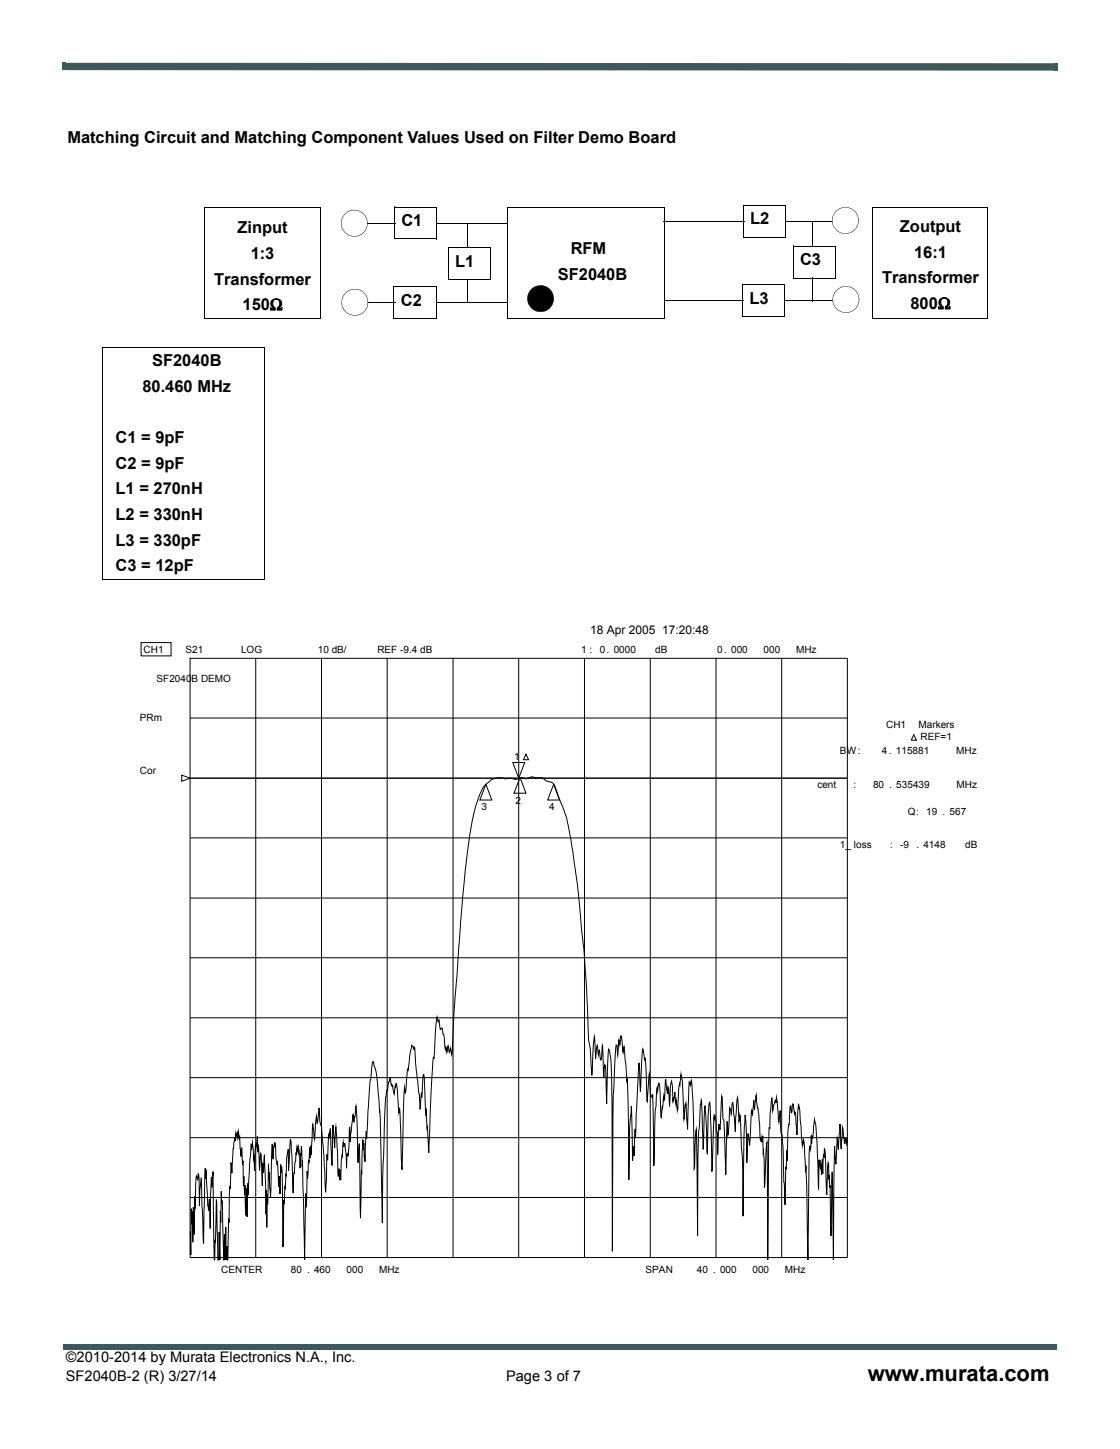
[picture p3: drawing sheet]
<svg xmlns="http://www.w3.org/2000/svg" width="216mm" height="279mm" viewBox="0 0 216 279" stroke-linecap="round" stroke-linejoin="round" font-family="sans-serif">
<g fill="#3d5959">
<path d="M12 12.1h.7v1.4h-.7z"/>
<path d="M203.2 12.2h.7v1.4h-.7z"/>
<path d="M12.7 12.1l190.5 .1v1.4l-190.5-.1z"/>
<path d="M12.2 259.2h.5v1.1h-.5z"/>
<path d="M12.7 259.2h191v1.1h-191z"/>
</g>
<g fill="#fff">
<path d="M12.8 109.6h190.3v148.4h-190.3z"/>
<path d="M13 109.8h190.1v148h-190.1z"/>
</g>
<path d="M203.2 109.8h-190.2v148h190.2" fill="none" stroke="#fff" stroke-width=".19"/>
<g fill="none" stroke="#000" stroke-width=".19">
<path d="M27.2 123.9h5.8v2.6h-5.8zM36.6 126.9h126.7v115.6h-126.7zM36.6 138.5h126.7M49.3 126.9v115.6M62 126.9v115.6M74.6 126.9v115.6M87.3 126.9v115.6M100 126.9v115.6M112.7 126.9v115.6M125.3 126.9v115.6M138 126.9v115.6M150.7 126.9v115.6"/>
<path d="M35 149.5l1.6 .6h126.7h-126.7l-1.6 .5zM93.7 151.2l1.1 3.1h-2.3zM98.8 147h2.4l-1.2 3.1zM100.2 149.9l1.2 3.1h-2.3zM101.4 145.4l.5 1.1h-1zM106.7 151.2l1.2 3.1h-2.3zM176.1 141.7l.6 1h-1zM36.6 173.2h126.7M36.6 161.6h126.7M36.6 196.3h126.7M36.6 184.7h126.7M36.6 219.4h126.7"/>
<path d="M36.6 207.8h126.7M36.6 230.9h126.7M163.3 220.4v-.9l-.1 1-.3-1-.1 1-.4-3.2-.2 4.3-.3-4.9-.3 4.9-.2-2.1-.3 5-.2-3.5-.2 22-.3-17-.2 12.3-.2-9.7-.1 .5-.2-4.6-.1-.3-.2 6.2-.3-8.2-.2-.7-.1 1.8v-.8l-.1 1.1-.1 2.8-.1-2.9-.1 3-.1-1.7-.1 .3-.1-1.5-.1 .8-.1-.8-.1 5.7a126.4 126.4 0 0 0-.6-12.8l-.2-.6-.3 3.4-.1 .1-.1-.2v1.4l-.1-1.6-.1 2-.1 .6-.1-.6-.1 1.2-.3 20.8-.3-18.2-.1 1.2-.2-5.1-.2-1.2-.2 1.2-.5-6.8-.3-1.2-.3 5.9-.2-3.8-.2-.6-.1 .4-.2-1.8-.1-.1-.1 .2-.1 1.5-.2-1.3-.1 .2-.2 3.4-.2 1.3-.2 5.7v-2.2l-.1 3.6-.1-.2-.2 7.2-.4-11.3-.1-2.1-.3-.5-.1-4.3-.3 2.2-.4-4.7-.1 1.1-.1-.6-.4 1-.2 1.1-.1-2.4-.3 2.7-.3 6-.2 22.5-.2-22.7-.4 8.7-.1-5.4-.1-1.4-.1 .5-.1-3.6v.6l-.1-.5-.1 .9-.2-.6v.3l-.1-.7-.2-4.4-.4-1.6-.1-1.9-.3 2.8-.2-1.8-.2 2.9-.2-1-.1 .2-.3 6.6-.3-2.3-.2 5.6-.1-5.3-.3-3.9-.2 4.7-.2 14.8-.1-11.6-.4-7.5-.1-.4-.1 1.2-.3-4.6-.4 3.8v2.9l-.5-5.7-.4 2.3-.1-1.1-.2-.2-.3 5.3-.1-2.7-.3 10.3-.3-9-.1-1.5-.1-.2-.3-4.5-.3 6.4-.1-.2-.1 .3v-1.1l-.3 6v-4.4l-.2-.2-.1-1.9-.2-1.1-.1 .7-.1-.3-.4 10.4-.1-8-.2-4.5-.1-.8a29.3 29.3 0 0 0-.4 6.4v3.6l-.5-9.4-.3 8.4-.4-9.4-.2 .8-.4 7.1-.1 18.2-.3-20.5a37.4 37.4 0 0 0-.3 7.2l-.1 .3-.1-10.1-.3-6.4-.1-.4-.2 .9-.1-.5-.1 .2v-.3l-.4 9.1-.3-4.9-.2 .8-.2 2.1-.3-7.5-.2-1.1-.2 2-.1-.2-.1 .5-.3 4.7-.3-2v.5l-.2-2.1-.2 1.6-.1-.3-.1 .3-.1-2.9-.1-.9-.3 1.1-.1 3.8-.2-3.1-.1-.3-.1 1v-1l-.1 .4-.3-2.1-.2 3.7-.1 .2v-.8l-.5 4.2-.3-6.1-.2-.5-.2 1.4-.1-.6-.1 .3-.2 3.4-.1 .7-.3 10.7-.2-13.7-.1 .4-.1-.2-.2 .1-.2-4.5-.4 5.5-.3-7.5-.1-.7-.2 .2-.3-2.1-.5 8.2-.2-5.5-.1 .1-.6 14.2-.1-1.6-.1 5.2-.2-1.9-.2 2.8-.2-10.5-.3 4.3-.2 9.9-.2-17.9-.6-7.3-.1-.5-.2 1.1-.3-3-.2-.2-.1 1.7-.2-.9-.2 2.9-.2-1.9h-.1l-.1 .5-.5 9.2-.2 30.1-.1-33.7a21.9 21.9 0 0 0-.4-5l-.2-.3-.2 3.9-.2 6.7-.2-7.4-.1 .2-.1-.3-.1 2.4-.2-6.3-.3 2.8h-.1l-.3-1.8-.1 .9-.3-1.8-.3 2.6-.2-4.3-.3 2.1-.2 5.4-.3-5.3-.3-1.2a307.6 307.6 0 0 0-1.7-25.3l-.5-5.4-1.4-9.1a37.8 37.8 0 0 0-2.6-8.6l-.2-.5a1.66 1.66 0 0 0-1.6-1.4h-.2a2.35 2.35 0 0 0-2.1-.7 1.48 1.48 0 0 0-1.5 .2h-.5a1.46 1.46 0 0 0-1.7 .2l-.9-.2-.9 .1-.9-.2-1.1 .1a4.2 4.2 0 0 0-2.6 1.8l-1.3 3.1-.7 2.8-.5 3.2-.9 6.8-.9 9.6-1.3 17.3-.3 8.4-.1 .3-.3-1.3-.2 .8-.2-1.2-.3 1.2-.1-.9-.1 .4-.1-.1-.1-2-.4-2-.2-.1-.2 .3v-.1l-.3-1.7-.1 .3-.3-.9-.2 2.1-.3 5.8h-.2l-.1 .7-.7 17.6-.5-8.5-.1 1.4-.1-.9-.3-7.1-.2 .5-.2 3.9-.1-.9-.2 3.2-.2-2.8-.6-5.4-.2-3.5-.1-.2-.1 .3-.1-.4-.3-.3-.4 1.9-.3 2.8-.1-.2-.1 .3-.3 4.1-.1 .2-.1-1.1-.1 1-.4 15-.4-11-.1-1-.1 1-.3-4.9-.2-.8-.2 .7v-.1l-.2 1.4-.3-1.6-.1 .2-.1-.4-.1 .2v-.3l-.2-1.1-.1 .2-.2 .6-.2 1.5h-.1l-.1 .4-.2 2.4-.5 14.5-.1 8.3-.4-20.3-.5-5.8a9.7 9.7 0 0 0-.7-4.2l-.2-.8-.1 .1-.3 3.2a7.4 7.4 0 0 0-.3 2.9l-.5 8.7-.1-1.5-.1 1.2-.1 4.7-.3-3.6v.7l-.1-1.4-.2 2-.3 13.2-.2-14.4-.2 1.1-.1 2.6-.4-10.9-.1 1.9-.1 .3-.1-.1-.1 1-.1-1.5-.1 .2-.5 5-.1-2.7v.2l-.1 3.6-.2 1.7v-.5l-.2 .3-.1 2.6-.1-2.6-.2-2.2-.2 .6-.1-.8-.2 2.6-.1-.1-.1 1-.1 3.8-.1-1.7-.1-.2v1.9l-.2-2.2-.1 1.4-.1-.8v-4l-.4-4.7-.2 4-.3-4.4-.2 7.8-.4-7-.1 1.3v-.4l-.1 .6-.1-.2-.1 4.7-.2-1-.2 7.2-.5-8.9-.3-4-.2-.1-.1-.6-.2-2.7-.3 3-.2-1.4-.1 .4-.3 4.1-.3-3-.1 .2-.2 5.8-.1-1.8-.1 2.4v-2.1l-.2 2.8-.1-.2-.1 .3-.1 3.2-.1-1.5-.2 7v-2.7l-.1 2.2-.2 10.7-.4-19.2v1.2l-.2-4-.3 4.3v-2.7l-.2-.9-.1 .6-.1-1.3-.1 .8-.1-.4-.1 1.2-.1-.2v1.6l-.2 .2-.1 2v-.1l-.1 .7-.1 3.3-.2-7.6-.3-2.8-.4 6.1v-4.2l-.4 1.8-.4 8.8-.1-.8-.2 9.1-.1-14.8-.1-.8-.1 1.2-.1-1.6-.1 5.7-.2-3.4-.1 2.1-.2-5-.1 .8a14.8 14.8 0 0 1-.3-4.3l-.1 .8-.1-.9v.7l-.2 .3-.1 2.2-.1-2.9-.3 10.2-.3-4.8-.1 1.4v-3l-.2 7.8-.1-1.8-.1 6.3v-7.2l-.1 4.7-.3-11.5-.2 3.4-.2-1.7v4.2l-.3-6-.1-.2-.2 3.3-.2-4.7v-.2l-.1 1.4-.1-3.1-.2 2-.1-.3-.1 .3-.1 4.6-.1-2.6-.1 .4-.2-3.2-.2 1.4-.1-1.1-.6 9.9-.1-2.3-.1 6.4v-5.5l-.3 5.2-.1-5.8v1.9l-.2-3.6-.1 1.9-.1-4.9v.8l-.2-3.3-.1 1.7-.3-3.7-.1 .3-.1-1.4-.2 1.1-.1-.8v.6l-.2-.6-.1 1.5-.1-.7-.2 .9-.4 6-.2-2-.1 5-.1-.5-.1 1.5-.3 12.8-.1-2.7-.2 2.7-.1-6.4-.1 6.4-.1-5-.2 5-.2-10.2-.1-1.3-.1 .7v-2.5l-.1 6-.1-2.2-.1 9.5-.2-5.4v5.4h-.2l-.3-11.7-.2 8.3v-.6l-.2 4-.2-17.1-.3 3-.1-2-.2 10-.1-4.9-.1-.8-.1 2.2-.5-7.8-.1 1.7v-2l-.4 14.6-.4-12.4v-.2l-.3 2-.1 3.3v-5.4l-.2-.9-.1 1.2-.2-.8-.1 .2-.1 6-.2-2.2-.1 7.3-.1-5.2-.1 6.7-.1-5.9-.1 2.5-.1-3.1-.1 9-.2-4.5"/>
</g>
<path d="M39.5 39.9h22.2v21.5h-22.2z" fill="#fff"/>
<g fill="none" stroke="#000" stroke-width=".19">
<path d="M39.5 39.9v21.5M39.5 39.9h22.3M61.7 39.9v21.6l-22.2-.1M76.1 39.9v6.2M76.1 39.9h8.2M84.2 39.9v6.2M67.5 58.4h8.7M68 43h8.3M75.9 55.3h8.2M75.9 55.2v6.2M76 46.1h8.2M84.1 55.3v6.1h-8.2"/>
<path d="M84.3 58.4h13.4M84.4 43h13.5"/>
</g>
<circle cx="68.3" cy="43" r="2.54" fill="#fff"/>
<path d="M66.5 41.2a2.49 2.49 0 0 1 2.8-.6 2.49 2.49 0 0 1 1.5 2.4l-.2-.9-.5-.8-.8-.6-1-.1-1 .1-.8 .6-.5 .8-.2 .9 .2 1 .5 .8 .8 .5 1 .2 1-.2 .8-.5 .5-.8 .2-1a2.54 2.54 0 0 1-3.5 2.4 2.54 2.54 0 0 1-.8-4.2z" fill="#000"/>
<circle cx="68.4" cy="58.3" r="2.54" fill="#fff"/>
<path d="M66.6 56.5a2.49 2.49 0 0 1 2.8-.6 2.49 2.49 0 0 1 1.5 2.4l-.2-1-.5-.8-.8-.5-1-.2-1 .2-.7 .5-.6 .8-.2 1 .2 1 .6 .7 .7 .6 1 .2 1-.2 .8-.6 .5-.7 .2-1a2.54 2.54 0 0 1-3.3 2.4 2.54 2.54 0 0 1-1.3-3.8zM102.4 55.8a2.51 2.51 0 0 1 2.8-.6 2.51 2.51 0 0 1 1.5 2.4l-.2-1-.5-.8-.8-.5-1-.2-1 .2-.8 .5-.5 .8-.2 1 .2 1 .5 .8 .8 .5 1 .2 1-.2 .8-.5 .5-.8 .2-1a2.55 2.55 0 0 1-3.5 2.3 2.55 2.55 0 0 1-.8-4.1z" fill="#000"/>
<g fill="none" stroke="#000" stroke-width=".19">
<path d="M97.9 40h30.2M97.9 39.9l-.1 21.6h30.2M128 40v21.5M143.3 39.5v6.2M143.3 39.6h8.2M151.4 39.6v6.2M86.4 53.9h8.2M90 42.9v4.8M90 53.9v4.5M94.6 47.7v6.3M94.6 47.7h-8.2v6.2M127.9 42.7h15.6"/>
<path d="M128.3 58h15.1M143.2 54.9h8.2M143.2 54.9l-.1 6.2h8.2v-6.2M143.2 45.7h8.2M151.5 58h12.2M151.6 42.7h11.4"/>
</g>
<circle cx="104.2" cy="57.6" r="2.54" fill="#000"/>
<circle cx="163" cy="42.5" r="2.54" fill="#fff"/>
<path d="M161.1 40.7a2.5 2.5 0 0 1 2.8-.6 2.5 2.5 0 0 1 1.6 2.4l-.3-.9-.5-.8-.7-.6-1-.2-1 .2-.8 .6-.5 .8-.2 .9 .2 1 .5 .8 .8 .5 1 .2 1-.2 .7-.5 .5-.8 .3-1a2.55 2.55 0 0 1-3.6 2.4 2.55 2.55 0 0 1-.8-4.2z" fill="#000"/>
<circle cx="163.1" cy="57.8" r="2.54" fill="#fff"/>
<path d="M161.2 55.9a2.5 2.5 0 0 1 2.8-.5 2.5 2.5 0 0 1 1.6 2.4l-.2-1-.6-.8-.8-.5-.9-.2-1 .2-.8 .5-.5 .8-.2 1 .2 .9 .5 .8 .8 .5 1 .2 .9-.2 .8-.5 .6-.8 .2-.9a2.55 2.55 0 0 1-3.6 2.3 2.55 2.55 0 0 1-.8-4.2z" fill="#000"/>
<path d="M168.2 39.9h22.2v21.5h-22.2z" fill="#fff"/>
<path d="M168.2 39.9v21.5M168.2 39.9h22.3M190.4 39.9v21.6l-22.3-.1" fill="none" stroke="#000" stroke-width=".19"/>
<path d="M19.7 67.1h31.3v44.7h-31.3z" fill="#fff"/>
<path d="M152.9 47.4h8.2M152.9 47.4v6.2M156.5 42.6v4.8M156.5 53.6v4.5M161.1 47.4v6.3l-8.2-.1M19.7 67.1h31.3M19.7 67.1v44.7M51 67.1v44.7M19.7 111.8h31.3" fill="none" stroke="#000" stroke-width=".19"/>
<text font-size="4.2" x="167.3" y="266.2">www.murata.com</text>
<g font-size="3.2">
<text x="13" y="27.6">Matching Circuit and Matching Component Values Used on Filter Demo Board</text>
<text x="45.8" y="45">Zinput</text>
<text x="77.4" y="43.6">C1</text>
<text x="144.6" y="43.2">L2</text>
<text x="173.5" y="44.8">Zoutput</text>
<text x="48.3" y="49.9">1:3</text>
<text x="87.7" y="51.4">L1</text>
<text x="110" y="49.1">RFM</text>
<text x="154.2" y="51.1">C3</text>
<text x="176.2" y="49.7">16:1</text>
<text x="41.3" y="54.9">Transformer</text>
<text x="46.7" y="59.8">150Ω</text>
<text x="77.3" y="58.9">C2</text>
<text x="107.5" y="54">SF2040B</text>
<text x="144.5" y="58.6">L3</text>
<text x="170" y="54.7">Transformer</text>
<text x="175.5" y="59.6">800Ω</text>
<text x="29.3" y="70.6">SF2040B</text>
<text x="27.5" y="75.6">80.460 MHz</text>
<text x="22.3" y="85.4">C1 = 9pF</text>
<text x="22.3" y="90.4">C2 = 9pF</text>
<text x="22.3" y="95.3">L1 = 270nH</text>
<text x="22.3" y="100.2">L2 = 330nH</text>
<text x="22.3" y="105.2">L3 = 330pF</text>
<text x="22.3" y="110.1">C3 = 12pF</text>
</g>
<g font-size="2.8">
<text x="12.7" y="262.7">©2010-2014 by Murata Electronics N.A., Inc.</text>
<text x="12.7" y="266.2">SF2040B-2 (R) 3/27/14</text>
<text x="97.6" y="266.2">Page 3 of 7</text>
</g>
<text font-size="2.3" x="113.8" y="122.2">18 Apr 2005 17:20:48</text>
<g font-size="1.9">
<text x="27.7" y="125.9">CH1</text>
<text x="35.8" y="125.9">S21</text>
<text x="46.5" y="125.9">LOG</text>
<text x="61.3" y="125.9">10 dB/</text>
<text x="72.7" y="125.9">REF -9.4 dB</text>
<text x="112" y="125.9">1 :</text>
<text x="115.6" y="125.9">0. 0000</text>
<text x="126.3" y="125.9">dB</text>
<text x="138.3" y="125.9">0. 000</text>
<text x="147.2" y="125.9">000</text>
<text x="153.5" y="125.9">MHz</text>
<text x="30.2" y="131.4">SF2040B DEMO</text>
<text x="27" y="139">PRm</text>
<text x="170.8" y="140.4">CH1</text>
<text x="177.1" y="140.4">Markers</text>
<text x="177.4" y="142.7">REF=1</text>
<text x="27" y="149.2">Cor</text>
<text x="99.1" y="146.5">1</text>
<text x="161.9" y="145.4">BW:</text>
<text x="170" y="145.4">4. 115881</text>
<text x="184.3" y="145.4">MHz</text>
<text x="99.4" y="155">2</text>
<text x="157.6" y="152">cent</text>
<text x="164.5" y="152">:</text>
<text x="168.3" y="152">80 . 535439</text>
<text x="184.4" y="152">MHz</text>
<text x="92.8" y="156.3">3</text>
<text x="105.9" y="156.3">4</text>
<text x="175" y="157.2">Q:</text>
<text x="178.6" y="157.2">19 . 567</text>
<text x="161.9" y="163.5">1_ loss</text>
<text x="171.6" y="163.5">:</text>
<text x="173.5" y="163.5">-9</text>
<text x="176.7" y="163.5">. 4148</text>
<text x="186.1" y="163.5">dB</text>
<text x="42.7" y="245.4">CENTER</text>
<text x="56.1" y="245.4">80 . 460</text>
<text x="66.8" y="245.4">000</text>
<text x="73.1" y="245.4">MHz</text>
<text x="124.5" y="245.4">SPAN</text>
<text x="134.3" y="245.4">40 . 000</text>
<text x="145.1" y="245.4">000</text>
<text x="151.3" y="245.4">MHz</text>
</g>
</svg>
